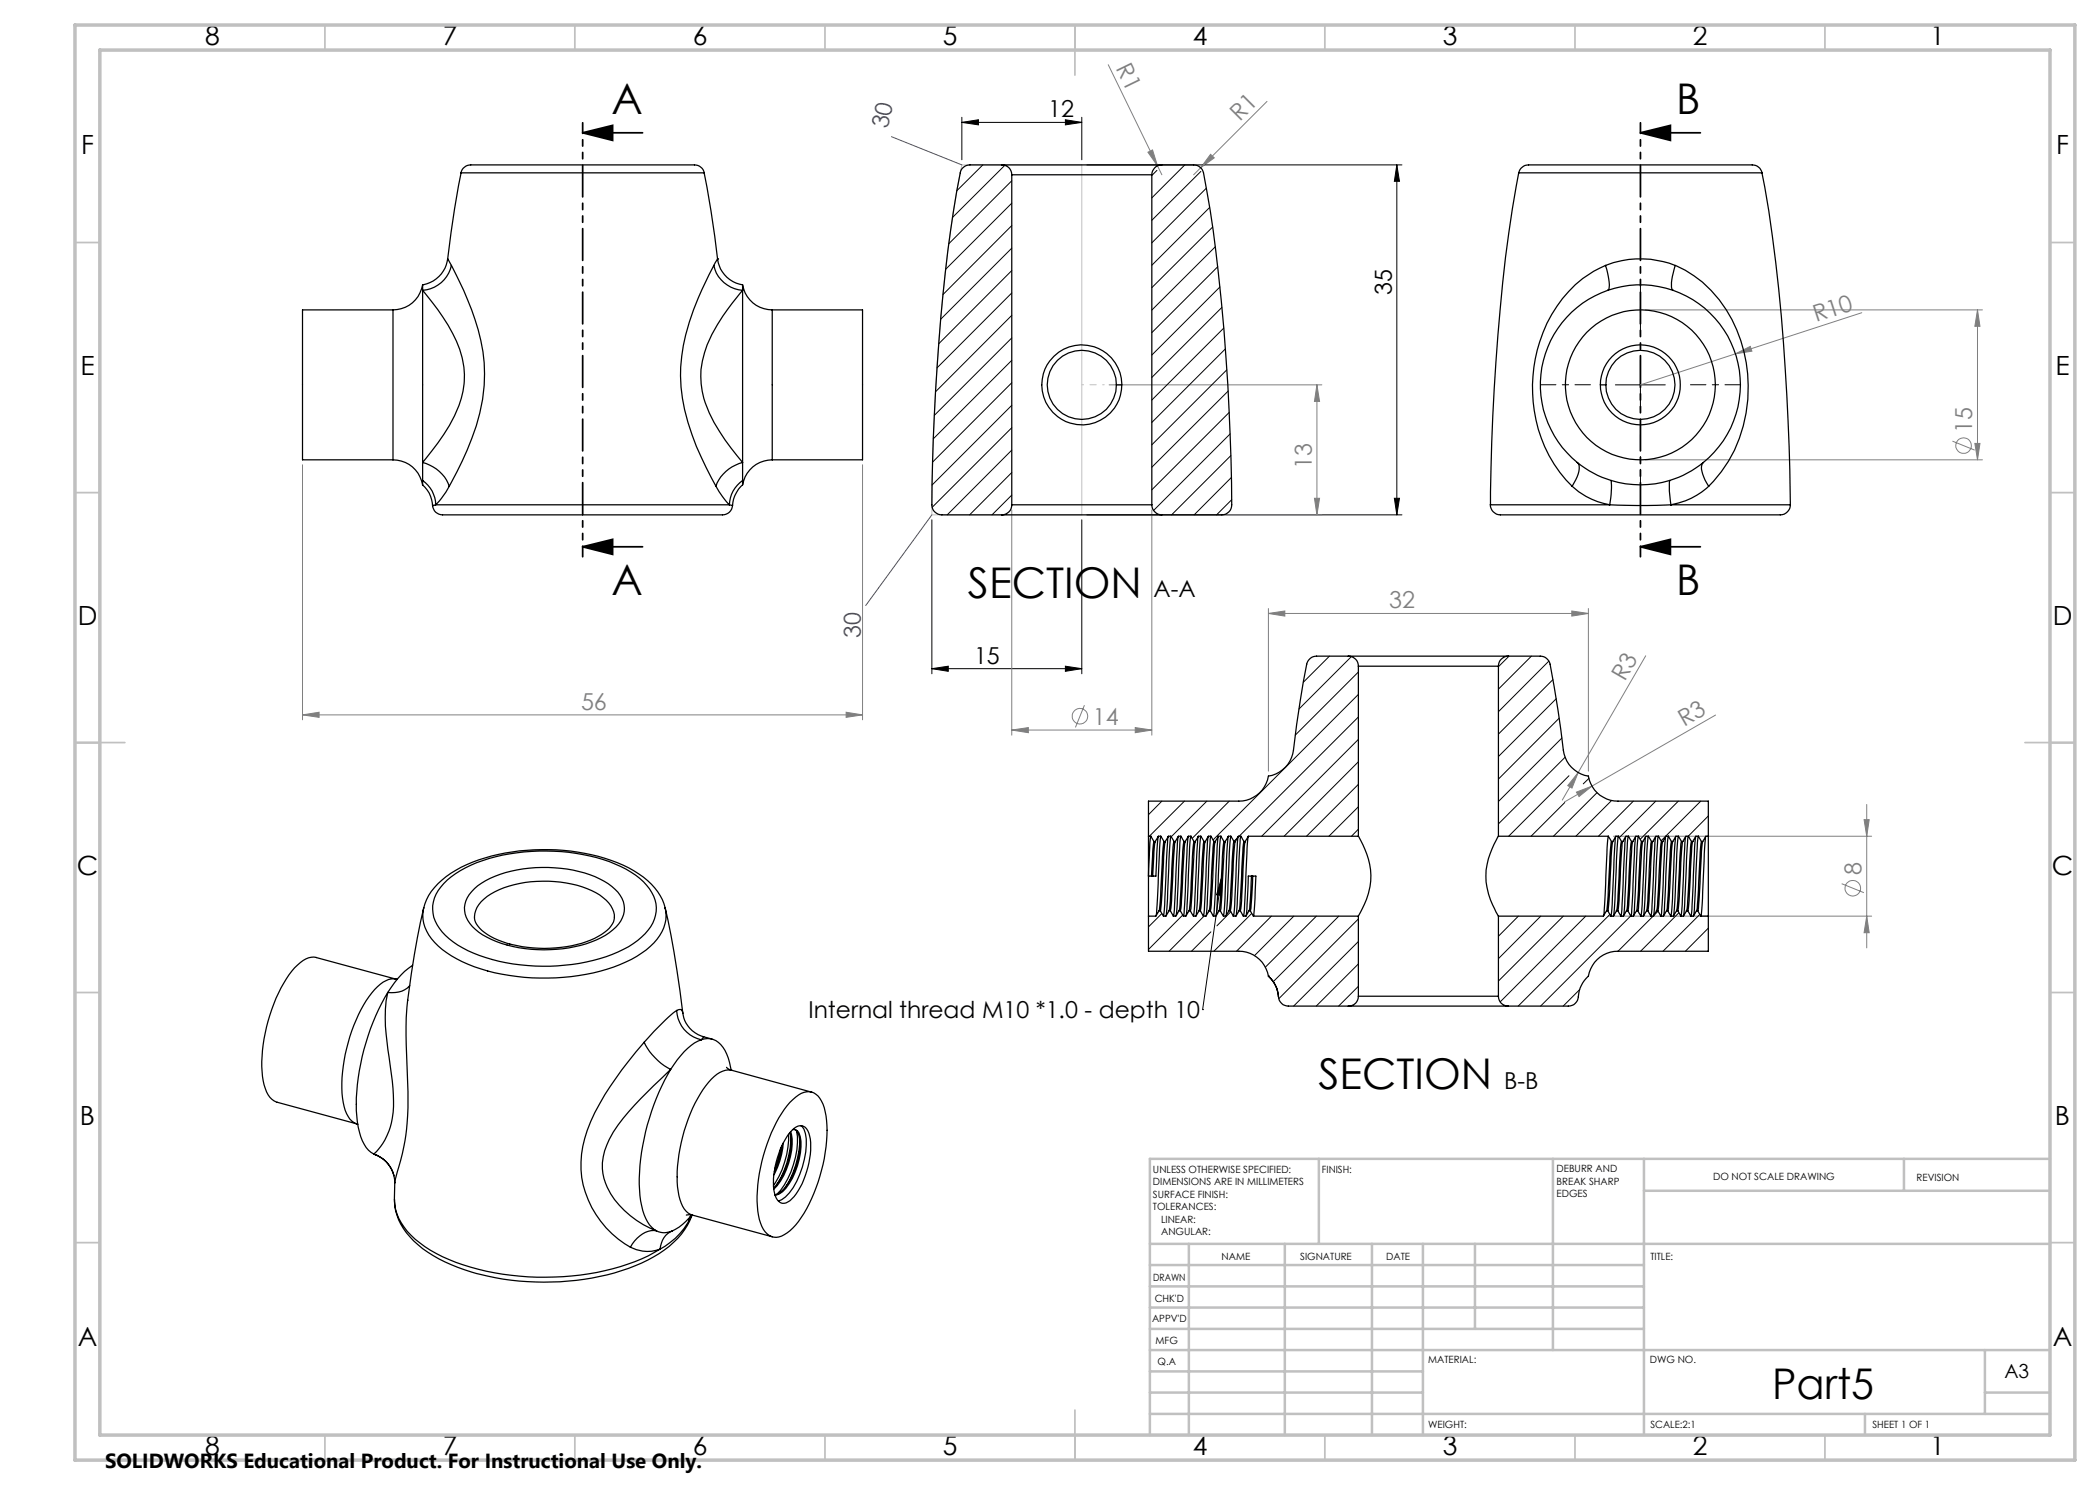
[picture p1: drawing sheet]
<svg xmlns="http://www.w3.org/2000/svg" width="420mm" height="297mm" viewBox="0 0 420 297" stroke-linecap="round" stroke-linejoin="round" font-family="sans-serif">
<g fill="none" stroke="#808080" stroke-width=".2">
<path d="M221.7 12.9l10.7 22.1M229.6 30.4l.9-.4 1 3.2zM242.1 30.9l.8 .7-2.8 1.9zM253.4 20.3l-14.7 14.7M221.8 77h42.6M263.4 77l.5 3.3h-1zM263.4 77v26M329.1 62h67.4M347.1 70.8l3-1.5 .3 .9zM347.1 70.8l-19 6.2M372.4 62.5l-25.3 8.3M395.5 62l.5 3.3h-1z"/>
<path d="M395.5 62v30M60.5 93v51M172.5 93v51M262.9 99.7h1l-.5 3.3zM329.1 92h67.4M390.5 88.2l4.4 1.8M395 88.7h1l-.5 3.3zM202.4 102v45M230.4 102v45M245.4 103h19M253.7 122.7l3.3-.5v1zM253.7 121.7v32.5"/>
<path d="M253.7 122.7h64M314.4 122.2l3.3 .5-3.3 .5zM317.7 121.7v32.5M329.1 131.2l-16.6 28.8M60.5 143l3.3-.6v1.1zM60.5 143h112M169.2 142.4l3.3 .6-3.3 .5zM202.4 146l3.3-.5v1zM202.4 146h28M216.9 141l-1.8 4.5M227 145.5l3.4 .5-3.4 .5zM315.3 158.4l3.1-1.2-2.6 2.1z"/>
<path d="M315.6 154.5l-1.2 3.1-.9-.5zM343.1 143l-30.2 17.4M322.7 167.2h51.6M368.3 176.7l4.5 1.8M372.8 163.9h1l-.5 3.3zM373.3 160.9v28.7M321.7 183.2h52.6M373.3 183.2l.5 3.3h-1z"/>
<circle cx="392.7" cy="89.1" r="1.55"/>
<circle cx="216" cy="143.2" r="1.55"/>
<circle cx="370.6" cy="177.7" r="1.55"/>
</g>
<g fill="none" stroke="#000" stroke-width=".2">
<path d="M192.4 24.5l3.3-.5v1zM192.4 23.5v8.5M192.4 24.5h24M213.1 24l3.3 .5-3.3 .5zM216.4 23.5v8.5M217.4 33h63M279.4 33v70M279.4 33l.5 3.3h-1zM323.1 77h10M328.1 72v10M278.9 99.7h1l-.5 3.3zM186.4 104v30.8"/>
<path d="M216.4 104v30.8M217.4 103h63M186.4 133.7l3.3-.5v1.1zM186.4 133.7h30M213.1 133.2l3.3 .5-3.3 .6zM244.3 175.8l-3.8 26.1M244.3 175.8v3.3l-1-.1zM240.5 201.9h.1"/>
</g>
<path d="M116.5 26.6l6-1.5v3zM116.5 26.6h12M328.1 26.6h12M328.1 26.6l6-1.5v3zM116.5 109.4l6-1.5v3zM116.5 109.4h12M328.1 109.4h12M328.1 109.4l6-1.5v3z" fill="none" stroke="#000" stroke-width=".35"/>
<path d="M192.4 33h24v70h-30a435 435 0 0 1 4.1-59.9z" fill="none" stroke="#c0c0c0" stroke-width=".2"/>
<path d="M318.1 77h-10M328.1 67v-10M338.1 77h10M328.1 87v10" fill="none" stroke="#000" stroke-width=".2" stroke-dasharray="15.2 1.3 1.3 1.3" stroke-dashoffset="12.1"/>
<path d="M116.5 24.6v86.8M328.1 24.6v86.8" fill="none" stroke="#000" stroke-width=".35" stroke-dasharray="6.3 1.3 1.3 1.3 1.3 1.3" stroke-dashoffset="4.2"/>
<path d="M216.4 77h4.5" fill="none" stroke="#c0c0c0" stroke-width=".2" stroke-dasharray="15.2 1.3 1.3 1.3" stroke-dashoffset="14.9"/>
<g fill="none" stroke="#c0c0c0" stroke-width=".35">
<path d="M65 5v5M115 5v5M165 5v5M215 5v10M265 5v5M315 5v5M365 5v5M15 48.5h5M410 48.5h5M15 98.5h5M410 98.5h5M15 148.5h10"/>
<path d="M405 148.5h10M15 198.5h5M410 198.5h5M15 248.5h5M410 248.5h5M65 287v5M115 287v5M165 287v5M215 282v10M265 287v5M315 287v5M365 287v5"/>
</g>
<g fill="none" stroke="#c0c0c0" stroke-width=".5">
<path d="M263.8 231.8v17M310.6 231.8v38.2M328.8 231.8v55.2M328.8 238.2h81.2M380.8 231.8v6.4M410 231.8h-180v55.2M230 248.8h180M230 257.3h98.8M230 253h98.8M237.8 248.8v38.2M257 248.8v38.2M274.4 248.8v38.2"/>
<path d="M284.6 248.8v38.2M295 248.8v17M230 265.8h98.8M230 261.5h98.8M230 278.5h54.6M230 274.3h54.6M230 270h180M397 278.5h13M397 270v12.8M230 282.8h180M373 282.8v4.2"/>
</g>
<path d="M15 5h400v287h-400zM20 10h390v277h-390z" fill="none" stroke="#c0c0c0" stroke-width=".7"/>
<path d="M178.3 27.3l14.1 5.7M186.4 103l-13.3 18.1" fill="none" stroke="#00f" stroke-width=".2"/>
<g fill="#000">
<path d="M244.3 175.8v3.3l-1-.1z"/>
<path d="M116.5 26.6l6-1.5v3zM116.5 109.4l6-1.5v3z"/>
<path d="M192.4 24.5l3.3-.5v1zM213.1 24l3.3 .5-3.3 .5z"/>
<path d="M279.4 33l.5 3.3h-1zM278.9 99.7h1l-.5 3.3z"/>
<path d="M328.1 26.6l6-1.5v3zM328.1 109.4l6-1.5v3z"/>
<path d="M213.1 133.2l3.3 .5-3.3 .6zM186.4 133.7l3.3-.5v1.1z"/>
</g>
<g fill="#808080">
<path d="M229.6 30.4l.9-.4 1 3.2z"/>
<path d="M347.1 70.8l3-1.5 .3 .9z"/>
<path d="M315.3 158.4l3.1-1.2-2.6 2.1z"/>
<path d="M242.1 30.9l.8 .7-2.8 1.9z"/>
<path d="M315.6 154.5l-1.2 3.1-.9-.5z"/>
<path d="M262.9 99.7h1l-.5 3.3zM263.4 77l.5 3.3h-1z"/>
<path d="M169.2 142.4l3.3 .6-3.3 .5zM60.5 143l3.3-.6v1.1zM314.4 122.2l3.3 .5-3.3 .5zM253.7 122.7l3.3-.5v1z"/>
<path d="M202.4 146l3.3-.5v1zM227 145.5l3.4 .5-3.4 .5z"/>
<path d="M372.8 163.9h1l-.5 3.3zM373.3 183.2l.5 3.3h-1z"/>
<path d="M395.5 62l.5 3.3h-1zM395 88.7h1l-.5 3.3z"/>
</g>
<g fill="none" stroke="#000" stroke-width=".25">
<path d="M92.2 34.6a2.15 2.15 0 0 1 2.6-1.6h43.1a2.58 2.58 0 0 1 2.9 1.3l.1 .3M92.2 34.6h48.7M92.2 34.6a202.9 202.9 0 0 0-2.7 17.2M140.8 34.6a206.8 206.8 0 0 1 2.7 17.2M200.4 33h-6.4a1.97 1.97 0 0 0-1.9 1.6 362 362 0 0 0-5.4 53.1l-.3 13.3a1.99 1.99 0 0 0 2 2h12M200.4 33a1.93 1.93 0 0 1 2 2M200.4 33h32M202.4 35h28M202.4 35v66M230.4 35v66M232.4 33a1.99 1.99 0 0 0-2 2M232.4 33h6.3a2.05 2.05 0 0 1 2 1.6 353.1 353.1 0 0 1 5.3 52.5l.3 13.9a1.99 1.99 0 0 1-1.9 2h-12"/>
<path d="M303.7 34.6a355.2 355.2 0 0 0-5.4 53.9l-.2 12.5M303.7 34.6a2.23 2.23 0 0 1 2.8-1.6h43.1a2.23 2.23 0 0 1 2.8 1.6M303.7 34.6h48.7M352.4 34.6a345 345 0 0 1 5.2 49.6l.5 16.8M84.5 57a6 6 0 0 1-5.9 5M84.5 58.1a43.5 43.5 0 0 1 7.4 11.7 16.4 16.4 0 0 1-1 13.3 49.9 49.9 0 0 1-6.4 9.4M84.5 57v1.1M84.5 58.1v34.4M89.5 51.8a6.1 6.1 0 0 1-5 5.2M89.5 51.8l.8 1.3M90.3 53.1a60 60 0 0 1 6.3 17.2 35.1 35.1 0 0 1-3.2 19.8l-3.5 7.2M90.3 53.1a6.3 6.3 0 0 1-5.8 5"/>
<path d="M142.8 53.1a62.7 62.7 0 0 0-6.1 16 32.2 32.2 0 0 0 1.7 17.8 72.5 72.5 0 0 0 4.8 10.4M142.8 53.1a6.3 6.3 0 0 0 5.7 5M143.5 51.8a6 6 0 0 0 5 5.2M143.5 51.8h.1M143.5 51.8l-.7 1.3M148.5 57a6 6 0 0 0 5.9 5M148.5 58.1a45.5 45.5 0 0 0-7.1 10.9 17.1 17.1 0 0 0 1.4 15.5 49.3 49.3 0 0 0 5.7 8M148.5 58.1v34.4M148.5 57v1.1M321.1 53.1a24.1 24.1 0 0 0-13.2 15.3 28.9 28.9 0 0 0 5.3 27.6l1.2 1.3M321.1 53.1a9.3 9.3 0 0 1 .6 4.9l-.1 .1M321.1 53.1a19 19 0 0 1 13.9 0"/>
<path d="M321.6 58.1a20 20 0 0 0-6.1 34.4M321.6 58.1a19.8 19.8 0 0 1 13 0M334.6 58.1a20 20 0 0 1 6.1 34.4M335 53.1a10.3 10.3 0 0 0-.6 4.6l.2 .4M335 53.1a24 24 0 0 1 13.2 15 29.2 29.2 0 0 1-3.9 26.2l-2.6 3M78.6 62h-18.1v30h18.1M78.6 62v30M154.4 62h18.1v30h-18.1M154.4 62v30M223.3 77h1.1M320.1 77h1.1M78.6 92a6 6 0 0 1 5.9 5v-.9"/>
<path d="M84.5 97a5.5 5.5 0 0 1 2 4.1M84.5 92.5a7.6 7.6 0 0 1 5.4 4.8M84.5 92.5v3.6M84.5 96.1a6 6 0 0 1 2.6 4.9M89.9 97.3l-1.6 2.4-1.2 1.3M143.2 97.3l1.3 2 1.4 1.7M148.5 97a6.1 6.1 0 0 0-2 4.1M148.5 92.5a7.6 7.6 0 0 0-5.3 4.8M148.5 96.1v.9M148.5 92.5v3.6M148.5 96.1a6.1 6.1 0 0 0-2.6 4.9M154.4 92a6 6 0 0 0-5.9 5"/>
<path d="M314.4 97.3a14.9 14.9 0 0 0 7.5 3.7M315.5 92.5a20.4 20.4 0 0 0 6.7 3.6M315.5 92.5a2.48 2.48 0 0 1-.1 2.9l-1 1.9M322.2 96.1a19.9 19.9 0 0 0 11.7 0M322.2 96.1a18.6 18.6 0 0 1-.3 4.9M333.9 96.1a16.5 16.5 0 0 0 .3 4.9M340.7 92.5a20.7 20.7 0 0 1-6.8 3.6M340.7 92.5a2.12 2.12 0 0 0-.2 2.3l.5 1.2 .7 1.3M341.7 97.3a14.7 14.7 0 0 1-7.5 3.7M86.5 101.1a2.26 2.26 0 0 0 2.9 1.9h53.8a3.4 3.4 0 0 0 2.9-.8l.4-1.1M86.5 101.1h.1M87.1 101h58.8"/>
<path d="M87.1 101l-.6 .1M145.9 101l.6 .1M200.4 103h32M202.4 101a1.99 1.99 0 0 1-2 2M202.4 101h28M230.4 101a2.05 2.05 0 0 0 2 2M321.9 101h-23.8a2.02 2.02 0 0 0 2.3 2h54.4a3.5 3.5 0 0 0 2.7-.6 1.78 1.78 0 0 0 .6-1.4M321.9 101l5.4 .1 6.9-.1M334.2 101h23.9M269.7 131.2h-6.4a2.03 2.03 0 0 0-2 1.7 255.8 255.8 0 0 0-2.7 17.9 6 6 0 0 1-4.9 4.4 6 6 0 0 1-5.9 5h-18.1v7M269.7 131.2a1.99 1.99 0 0 1 2 2M269.7 131.2h32"/>
<path d="M271.7 133.2h28M271.7 133.2v34M299.7 133.2v34M301.7 131.2h6.3a2.03 2.03 0 0 1 2 1.7 231.6 231.6 0 0 1 2.7 17.1 6 6 0 0 0 5 5.2 6 6 0 0 0 5.9 5h18.1v7M301.7 131.2a1.99 1.99 0 0 0-2 2M88.8 176.7a23.7 23.7 0 0 1 13.1-5.9 38.7 38.7 0 0 1 22.3 2.5 13 13 0 0 1 6.5 5.9 6.8 6.8 0 0 1-1.7 7.6 24 24 0 0 1-13.1 5.9 39.5 39.5 0 0 1-22.3-2.6 12.2 12.2 0 0 1-6.9-6.7 6.8 6.8 0 0 1 2.1-6.7zM94.9 177.7a20.4 20.4 0 0 1 12.2-4.2 24.9 24.9 0 0 1 14.5 3.2 6.1 6.1 0 0 1 3.2 5.6 7.1 7.1 0 0 1-3.7 4.8 27.2 27.2 0 0 1-19.7 1.9 12.6 12.6 0 0 1-7.8-4.9 4.9 4.9 0 0 1 1.3-6.4zM229.7 175.2v8M229.7 167.2v8M229.7 167.2h.5M230.2 167.2l.6 1.1M230.2 167.2l-.2 1.4-.3 6.6"/>
<path d="M230.8 168.3h.3M230.8 168.3l-.3 2.1-.2 4.8M231 168.4l-.5 6.8M231.1 168.3l-.1 .1M231.7 167.3l-.3 2.3-.2 5.6h-1.5M232.2 167.2l.6 1.1M232.2 167.2h-.5l-.6 1.1M232.2 167.2l-.3 2.4-.7 13.4M232.8 168.3h.2M232.8 168.3l-.3 3.1-.4 8.7-.3 2M233 168.4l-.3 3-.4 8.7-.2 2M233 168.3v.1"/>
<path d="M233.6 167.3l-.2 3.5-.5 10.1-.2 2.3M234.2 167.2l.6 1.1M234.2 167.2h-.5l-.7 1.1M234.2 167.2l-.3 3.6-.6 12.2M234.8 168.3h.3M234.8 168.3l-.2 1.2-.3 5.7a39 39 0 0 1-.5 6.9M235 168.4l-.7 11.7-.2 2M235.1 168.3l-.1 .1M235.7 167.3l-.2 1.3-.6 13.3-.2 1.3M236.2 167.2l.6 1.1M236.2 167.2h-.5l-.6 1.1M236.2 167.2l-.2 1.4-.6 12.3-.2 2.1"/>
<path d="M236.8 168.3h.3M236.8 168.3l-.3 2.1-.5 10.6-.2 1.1M237 168.4l-.7 12.6-.3 1.1M237.1 168.3l-.1 .1M237.7 167.3l-.3 2.3-.4 10.1-.3 3.5M238.2 167.2l.6 1.1M238.2 167.2h-.5l-.6 1.1M238.2 167.2a58.7 58.7 0 0 0-.6 9.6l-.4 6.2M238.8 168.3h.2M238.8 168.3l-.3 3.1-.4 8.7-.3 2M239 168.4l-.7 11.7-.2 2M239 168.3v.1"/>
<path d="M239.6 167.3l-.2 3.5-.5 10.1-.2 2.3M240.2 167.2l.6 1.1M240.2 167.2h-.5l-.7 1.1M240.2 167.2l-.3 3.6-.6 12.2M240.8 168.3h.3M240.8 168.3l-.1 .5-.6 11.3-.3 2M241 168.4l-.7 11.7-.2 2M241.1 168.3l-.1 .1M241.7 167.3l-.2 1.3-.6 13.3-.2 1.3M242.2 167.2l.6 1.1M242.2 167.2h-.5l-.6 1.1M242.2 167.2l-.3 3.6-.6 12.2"/>
<path d="M242.8 168.3h.3M242.8 168.3l-.2 1.2-.6 11.5-.2 1.1M243 168.4l-.7 12.6-.3 1.1M243.1 168.3l-.1 .1M243.7 167.3l-.3 2.3-.4 10.1-.3 3.5M244.2 167.2l.6 1.1M244.2 167.2h-.5l-.6 1.1M244.2 167.2a58.7 58.7 0 0 0-.6 9.6l-.4 6.2M244.8 168.3h.2M244.8 168.3l-.3 3.1-.4 8.7-.3 2M245 168.4l-.7 11.7-.2 2M245 168.3v.1"/>
<path d="M245.7 167.3l-.3 2.3-.4 10.1-.3 3.5M246.2 167.2l.6 1.1M246.2 167.2h-.5l-.7 1.1M246.2 167.2l-.3 3.6-.6 12.2M246.8 168.3h.3M246.8 168.3l-.1 .5-.6 11.3-.3 2M247 168.4l-.6 10.7-.3 3M247.1 168.3l-.1 .1M247.7 167.3l-.2 1.3-.3 6.6a52 52 0 0 1-.5 8M248.2 167.2l.6 1.1M248.2 167.2h-.5l-.6 1.1M248.2 167.2l-.3 3.6-.6 12.2"/>
<path d="M248.8 168.3h.3M248.8 168.3l-.2 1.2-.6 11.5-.2 1.1M249 168.4l-.4 6.8a39 39 0 0 1-.6 6.9M249.1 168.3l-.1 .1M249.7 167.3l-.3 2.3-.5 12.3-.2 1.3M250.3 175.2l-.4 6.8M250.5 175.2l-.3 6.4-.2 .5M271.7 167.2a15.4 15.4 0 0 1 2.3 10.1 21.6 21.6 0 0 1-2.3 5.9M271.7 167.2h-22l-.6 1.1M299.7 167.2a14.1 14.1 0 0 0-.5 15.2l.5 .8M299.7 167.2h22M321.7 167.2l-.3 2.4-.4 10.1-.3 3.5"/>
<path d="M321.7 167.2l.6 1.1M322.3 168.3h.2M322.3 168.3l-.3 3.1-.6 10.6M322.5 168.4l-.3 3-.4 8.7-.2 2M322.5 168.3v.1M323.1 167.3l-.2 3.5-.5 10.1-.2 2.3M323.7 167.2l.6 1.1M323.7 167.2h-.5l-.7 1.1M323.7 167.2l-.3 3.6-.5 10.1-.2 2.3M324.3 168.3h.3M324.3 168.3l-.2 1.2-.7 12.5M324.6 168.3l-.2 .5-.6 11.3-.2 2"/>
<path d="M325.1 167.5l-.7 14.4-.2 1.3M325.7 167.2l.6 1.1M325.7 167.2h-.5l-.6 1.1M325.7 167.2l-.2 1.4-.6 12.3-.2 2.3M326.3 168.3h.3M326.3 168.3l-.3 2.1-.6 11.6M326.6 168.3l-.2 1.2-.6 11.5-.3 1.1M327.1 167.5l-.6 12.2-.3 3.5M327.7 167.2l.6 1.1M327.7 167.2h-.5l-.6 1.1M327.7 167.2a58.7 58.7 0 0 0-.6 9.6l-.4 6.4M328.3 168.3h.2"/>
<path d="M328.3 168.3l-.3 3.1-.6 10.6M328.5 168.3l-.2 2.1-.6 11.2-.1 .5M329.1 167.5l-.7 13.4-.2 2.3M329.7 167.2l.6 1.1M329.7 167.2h-.5l-.7 1.1M329.7 167.2l-.3 3.6-.5 10.1-.2 2.3M330.3 168.3h.3M330.3 168.3l-.2 2.1-.7 11.6M330.6 168.3l-.2 .5-.6 11.3-.2 2M331.1 167.5l-.7 14.4-.2 1.3M331.7 167.2l-.3 3.6-.5 10.1-.2 2.3M331.7 167.2l.6 1.1"/>
<path d="M331.7 167.2h-.5l-.6 1.1M332.3 168.3h.3M332.3 168.3l-.2 1.2-.7 12.5M332.6 168.3l-.2 1.2-.6 11.5-.3 1.1M333.1 167.5l-.6 12.2-.3 3.5M333.7 167.2l.6 1.1M333.7 167.2h-.5l-.6 1.1M333.7 167.2l-.2 1.4-.6 13.3-.2 1.3M334.3 168.3h.2M334.3 168.3l-.3 2.1-.6 11.6M334.5 168.3l-.2 2.1-.6 11.2-.1 .5M335.1 167.5l-.6 12.2-.3 3.5"/>
<path d="M335.7 167.2l-.3 2.4-.4 10.1-.3 3.5M335.7 167.2h-.5l-.7 1.1M335.7 167.2l.6 1.1M336.3 168.3h.3M336.3 168.3l-.2 2.1-.7 11.6M336.6 168.3l-.4 3.1-.4 8.7-.2 2M337.1 167.5l-.4 7.7a52 52 0 0 1-.5 8M337.7 167.2l.6 1.1M337.7 167.2h-.5l-.6 1.1M337.7 167.2l-.3 3.6-.5 10.1-.2 2.3M338.3 168.3h.3M338.3 168.3l-.2 1.2-.7 12.5"/>
<path d="M338.6 168.3l-.3 1.2-.2 5.7a39 39 0 0 1-.6 6.9M339.1 167.5l-.2 2.1-.5 12.3-.2 1.3M339.7 167.2l-.2 1.4-.6 13.3-.2 1.3M339.7 167.2l.6 1.1M339.7 167.2h-.5l-.6 1.1M340.3 168.3h.2M340.3 168.3l-.3 2.1-.6 11.6M340.5 168.3l-.2 2.1-.6 11.2-.2 .5M341.1 167.5l-.6 12.2-.3 3.5M341.7 167.2v16M341.7 167.2h-.5l-.7 1.1M77.5 198.5a31.7 31.7 0 0 0 .1 11.4 56.6 56.6 0 0 1 1 12.5 12.1 12.1 0 0 1-3.9 8.4"/>
<path d="M77.5 198.5a44.7 44.7 0 0 0-6.1 24.8 11 11 0 0 0 2.3 6.7l1 .8M79.3 195.9l-16-4.4a3.9 3.9 0 0 0-3.8 1.5 25.9 25.9 0 0 0-6.2 12.4 23.3 23.3 0 0 0-.2 12.3 3.8 3.8 0 0 0 2.3 2.7l16.2 4.5M79.3 195.9a3.9 3.9 0 0 0-3.8 1.4 27.6 27.6 0 0 0-6.5 13.6 21.2 21.2 0 0 0 .3 11.8 3.4 3.4 0 0 0 2.1 2.1M79.3 195.9h.1M82 197.1a4.7 4.7 0 0 1-4.5 1.4M82.5 193.1a16.3 16.3 0 0 0-5 5.4M84.8 181.5a12.5 12.5 0 0 1 6.4-7.4 38.3 38.3 0 0 1 21.5-4 32.9 32.9 0 0 1 15.1 4.7 11.9 11.9 0 0 1 5.2 6.8M96.2 180.3a16.9 16.9 0 0 1 11.2-4 22.1 22.1 0 0 1 12.5 2.7 5.5 5.5 0 0 1 3 4.6 4.8 4.8 0 0 1-2.6 3.3 24.4 24.4 0 0 1-16.9 2.2 13.2 13.2 0 0 1-7.8-3.9 3.3 3.3 0 0 1 .2-4.3zM133 181.6a7.7 7.7 0 0 1-3 7.7 27.9 27.9 0 0 1-14.3 5.8 42.6 42.6 0 0 1-23.3-2.8 13.8 13.8 0 0 1-7.4-6.8 6.7 6.7 0 0 1-.3-3.9l-1.8 9.4-1.4 9.1M133 181.6l1.8 8.8 1.8 12.2M229.7 183.2v7h18.1a6 6 0 0 1 5.9 5M231.8 182.1l-.6 1.1h-1.5"/>
<path d="M231.8 182.1h.3M232.1 182.1l.6 1.1M233.8 182.1l-.6 1.1h-.5M233.8 182.1h.3M234.1 182.1l.6 1.1M235.8 182.1l-.6 1.1h-.5M235.8 182.1h.2M236 182.1l.7 1.1M237.8 182.1h.3M237.8 182.1l-.6 1.1h-.5M238.1 182.1l.6 1.1M239.8 182.1l-.6 1.1h-.5"/>
<path d="M239.8 182.1h.3M240.1 182.1l.6 1.1M241.8 182.1l-.6 1.1h-.5M241.8 182.1h.2M242 182.1l.7 1.1M243.8 182.1l-.6 1.1h-.5M243.8 182.1h.3M244.1 182.1l.6 1.1M245.8 182.1l-.6 1.1h-.5M245.8 182.1h.3M246.1 182.1l.6 1.1M247.8 182.1l-.6 1.1h-.5"/>
<path d="M247.8 182.1h.2M248 182.1l.7 1.1M249.2 183.2l.2-1.3 .3-6.7h1.5l-.3 5.7-.2 2.3M249.8 182.1l-.6 1.1h-.5M249.8 182.1h.2M249.8 182.1h.1M250 182.1l.7 1.1M250.7 183.2h21M253.7 195.2a6.1 6.1 0 0 1 2 4.2M253.7 195.2h.1M255.7 199.4a1.99 1.99 0 0 0 2 1.8h12M271.7 199.2h28"/>
<path d="M271.7 199.2a1.93 1.93 0 0 1-2 2M271.7 183.2v16M299.7 199.2a1.93 1.93 0 0 0 2 2M299.7 183.2v16M321.3 182.1l-.6 1.1h-21M321.3 182.1h.3M321.3 182.1h.1M321.6 182.1l.6 1.1M323.3 182.1l-.6 1.1h-.5M323.3 182.1h.3M323.3 182.1h.1M323.6 182.1l.6 1.1"/>
<path d="M325.3 182.1l-.6 1.1h-.5M325.3 182.1h.2M325.3 182.1h.1M325.5 182.1l.7 1.1M327.3 182.1l-.6 1.1h-.5M327.3 182.1h.3M327.3 182.1h.1M327.6 182.1l.6 1.1M329.3 182.1l-.6 1.1h-.5M329.3 182.1h.3M329.3 182.1h.1M329.6 182.1l.6 1.1"/>
<path d="M331.3 182.1l-.6 1.1h-.5M331.3 182.1h.2M331.3 182.1h.1M331.5 182.1l.7 1.1M333.3 182.1l-.6 1.1h-.5M333.3 182.1h.3M333.3 182.1h.1M333.6 182.1l.6 1.1M335.3 182.1l-.6 1.1h-.5M335.3 182.1h.3M335.3 182.1h.1M335.6 182.1l.6 1.1"/>
<path d="M337.3 182.1l-.6 1.1h-.5M337.3 182.1h.2M337.3 182.1h.1M337.5 182.1l.7 1.1M339.3 182.1l-.6 1.1h-.5M339.3 182.1h.2M339.3 182.1h.1M339.5 182.1l.7 1.1M340.2 183.2h1.5M341.7 183.2v7h-18.1a5.9 5.9 0 0 0-5.9 5 6.4 6.4 0 0 0-2.1 4.5l-.3 .7a1.79 1.79 0 0 1-1.6 .8h-12M81.5 200.1a103.4 103.4 0 0 0 0 16.4 49.4 49.4 0 0 1-2.5 19.6v.5M81.6 200l-.1 .1"/>
<path d="M128.8 208.5a69.1 69.1 0 0 0-10.7 15.8 18.8 18.8 0 0 0 2 19.9 19.4 19.4 0 0 0 6 5.2M128.8 208.5a12.3 12.3 0 0 0 5.3 5.4M134.1 213.9a88.4 88.4 0 0 0-10.5 11.1 13 13 0 0 0-3 9.7 14.1 14.1 0 0 0 5.4 8.4 18.3 18.3 0 0 0 5.3 3.1M134.1 213.9a44.8 44.8 0 0 0-6.1 25.2 10.5 10.5 0 0 0 2.4 6.4l.9 .7M135.3 202.1a42.2 42.2 0 0 0-6.5 6.4M135.3 202.1a6.3 6.3 0 0 0 4.9 5.9M135.3 202.1l.7-.2a.7 .7 0 0 1 .6 .7M136.6 202.6a5.7 5.7 0 0 0 4.2 4.8M140.2 208a12.3 12.3 0 0 0-5.4 4.9l-.7 1M140.2 208a3.7 3.7 0 0 1 4.8 2.1 11.9 11.9 0 0 1 1.2 3.9M140.7 207.4l-.5 .6M140.7 207.4l1.7 .4"/>
<path d="M145.3 213.5l.5 .4 .6 .2M146.4 214.1a4.5 4.5 0 0 0-4.1 1.7 29.1 29.1 0 0 0-6.5 15.1 18.5 18.5 0 0 0 .7 10.4 3.4 3.4 0 0 0 2 1.7M146.4 214.1l15.9 4.3M269.7 201.2h32M74.7 230.8a6.1 6.1 0 0 1 4.1 4.4M74.7 230.8a6.1 6.1 0 0 1 4.3 5.7M78.9 239.9a11.1 11.1 0 0 0 3.8 8.3 30.7 30.7 0 0 0 14.9 7 51.9 51.9 0 0 0 29.4-2.1 20.7 20.7 0 0 0 10.5-8l.9-2.1M79 236.7l-.1 2.9a9.9 9.9 0 0 0 3.3 7.5 28.6 28.6 0 0 0 13.5 6.8 53.7 53.7 0 0 0 32.6-2.1l3.7-2M79 236.5l-.1 .1M156.2 229.6a15.8 15.8 0 0 1-1.3 4.3M156.4 229.2a14.2 14.2 0 0 1-1.5 5.1M156.6 228.6a15.5 15.5 0 0 1-1.8 6.3"/>
<path d="M157.7 226.9a18.1 18.1 0 0 1-3 10.2M158 220.5l.6-.6a3.7 3.7 0 0 1 4.2-1.3 5.9 5.9 0 0 1 2.4 4.6 32.4 32.4 0 0 1-6.1 21.8 5.5 5.5 0 0 1-4.3 2.4 4.2 4.2 0 0 1-2.9-3.5 29 29 0 0 1 1.9-16.3 22.8 22.8 0 0 1 4.2-7.1zM158 226.6a13 13 0 0 1-2.1 9.5l-1.1 1.5M158.2 226.4a13.1 13.1 0 0 1-2.1 9.8l-1.3 1.6M158.2 227.4a17.6 17.6 0 0 1-2.9 9.6M158.4 226.1a1.78 1.78 0 0 1 3.2 .1 12.2 12.2 0 0 1-.3 8.1 11 11 0 0 1-3.7 6.1 1.65 1.65 0 0 1-2.6-1.3 15.3 15.3 0 0 1 1.4-10.1l1.2-2zM158.5 225.9a1.36 1.36 0 0 1 1.6 1.5 14.1 14.1 0 0 1-3.6 10.9l-.6 .5-.9 .2M158.9 225.8a2.5 2.5 0 0 1 1.1 2.4 14.6 14.6 0 0 1-3.7 10.1l-.7 .5-.6 .2M159.3 226.1a15 15 0 0 1-1.7 9.7l-1.5 2.3-.7 .7M159.9 227.9a17.6 17.6 0 0 1-2.8 9.6M160.1 225.1a2.86 2.86 0 0 1 1.2 2.7 17.5 17.5 0 0 1-3.4 10.8l-.8 .8-.8 .6-.6 .2M126.1 249.4a7.2 7.2 0 0 0 5.9 .4"/>
<path d="M131.3 246.2a5.4 5.4 0 0 0-5.2 3.2M131.3 246.2a3.5 3.5 0 0 0 3.1 0M134.4 246.2a4.1 4.1 0 0 0-2.4 3.6M137.3 243h1.2M137.7 244.3a14.1 14.1 0 0 1-5.7 5.5M137.7 243.7v.6M138 243.3l-.3 1M138.3 243.1l-.6 1.2M138.4 243l-1.2 1.3a9 9 0 0 1-2.8 1.9M138.5 243l16 4.4"/>
<circle cx="216.3" cy="77" r="8"/>
<circle cx="216.4" cy="77" r="6.9"/>
<circle cx="328.1" cy="77" r="8"/>
<circle cx="328.1" cy="77" r="15"/>
<circle cx="328.1" cy="77" r="6.9"/>
</g>
<g fill="none" stroke="#000" stroke-width=".2">
<path d="M196.6 33l-5.3 5.2M201 33.1l-10.5 10.4M202.4 36.2l-12.6 12.6M231.4 34.1l-1 1M237 33l-6.6 6.6M240.2 34.3l-9.8 9.8M241.3 37.6l-10.9 11M202.4 40.6l-13.3 13.3M202.4 45.1l-13.8 13.8M202.4 49.6l-14.3 14.2M202.4 54.1l-14.7 14.7M202.4 58.6l-15 15"/>
<path d="M241.9 41.5l-11.5 11.6M242.5 45.4l-12.1 12.1M243.1 49.4l-12.7 12.6M243.6 53.3l-13.2 13.2M244 57.4l-13.6 13.6M202.4 63.1l-15.3 15.2M202.4 67.6l-15.5 15.5M202.4 72.1l-15.7 15.7M202.4 76.5l-15.9 15.9M244.4 61.5l-14 14M244.8 65.6l-14.4 14.4M245.1 69.8l-14.7 14.7"/>
<path d="M245.4 74l-15 15M245.6 78.2l-15.2 15.2M202.4 81.1l-16 15.9M202.4 85.5l-16 16M202.4 90l-13 13M202.4 94.5l-8.5 8.5M202.4 99l-4 4M245.9 82.5l-15.5 15.5M246 86.8l-15.3 15.3M246.2 91.1l-11.9 11.9M246.3 95.5l-7.5 7.5M246.3 99.9l-3 3.1"/>
<path d="M265.9 131.2l-5.2 5.3M270.3 131.3l-10.5 10.5M271.7 134.4l-12.7 12.6M271.7 138.9l-29.1 29.1M301.8 131.2l-2.1 2.1M306.3 131.2l-6.6 6.6M309.8 132.2l-10.1 10.1M310.6 135.9l-10.9 10.9M311.3 139.7l-11.6 11.6M271.7 143.4l-23.9 23.8M271.7 147.9l-19.4 19.3M271.7 152.4l-14.9 14.8"/>
<path d="M271.7 156.9l-10.4 10.3M311.8 143.6l-12.1 12.2M312.4 147.6l-12.7 12.7M313 151.4l-13.3 13.4M313.8 155.1l-12.1 12.1M317.8 155.7l-1.1 1.1M319.4 158.5l-8.7 8.7M232.4 160.2l-2.7 2.7M236.9 160.2l-7 7M241.4 160.2l-7.2 7.2M245.9 160.2l-7.5 7.5M247.5 167.6l-.7 .7"/>
<path d="M271.7 161.4l-5.9 5.8M271.7 165.8l-1.4 1.4M312.9 160.5l-6.7 6.7M322.3 160.1l-7.1 7.1M326.7 160.2l-7 7M331.2 160.2l-7.4 7.3M335.7 160.2l-7.7 7.6M340.1 160.2l-7.9 8M341.7 163.2l-4.1 4M232.4 182.7l-2.7 2.7M236.5 183l-6.8 6.9M240.8 183.2l-7 7"/>
<path d="M241.9 182.1l-.2 .3M242.2 186.4l-3.9 3.8M246.2 182.3l-2.8 2.9M250.4 182.7l-7.6 7.5M254.3 183.2l-7 7M258.8 183.2l-7.9 7.9M263.3 183.2l-10.2 10.2M267.8 183.2l-13.2 13.2M271.7 183.8l-15.9 15.9M271.7 192.8l-8.5 8.4M271.7 188.3l-13 12.9M271.7 197.3l-4 3.9"/>
<path d="M303.7 183.2l-4 4.1M308.2 183.2l-8.5 8.5M312.7 183.2l-13 13M315.9 197.9l-3.3 3.3M317.1 183.2l-17.1 17.2M322 182.9l-18.4 18.3M326.1 183.2l-18 18M330.6 183.2l-7 7M331.6 182.2l-.8 .9M335.8 182.6l-7.7 7.6M340 182.9l-7.4 7.3M341.7 185.6l-4.6 4.6"/>
<path d="M341.7 190.1l-.1 .1"/>
</g>
<g font-size="8.5">
<text x="122.3" y="22.7">A</text>
<text x="335.3" y="22.7">B</text>
<text x="122.3" y="119">A</text>
<text x="193.6" y="119.5">SECTION</text>
<text x="335.3" y="119">B</text>
<text x="263.7" y="217.8">SECTION</text>
<text x="354.4" y="279.7">Part5</text>
</g>
<g font-size="5.3">
<text x="41" y="9">8</text>
<text x="88.5" y="9">7</text>
<text x="138.5" y="9">6</text>
<text x="188.5" y="9">5</text>
<text x="238.5" y="9">4</text>
<text x="288.5" y="9">3</text>
<text x="338.5" y="9">2</text>
<text x="386" y="9">1</text>
<text x="16.2" y="30.7">F</text>
<text x="411.2" y="30.7">F</text>
<text x="16.1" y="75">E</text>
<text x="411.1" y="75">E</text>
<text x="15.5" y="125">D</text>
<text x="410.5" y="125">D</text>
<text x="15.4" y="175">C</text>
<text x="410.4" y="175">C</text>
<text x="16" y="225">B</text>
<text x="411" y="225">B</text>
<text x="15.5" y="269.2">A</text>
<text x="410.5" y="269.2">A</text>
<text x="41" y="291">8</text>
<text x="88.5" y="291">7</text>
<text x="138.5" y="291">6</text>
<text x="188.5" y="291">5</text>
<text x="238.5" y="291">4</text>
<text x="288.5" y="291">3</text>
<text x="338.5" y="291">2</text>
<text x="386" y="291">1</text>
</g>
<g font-size="4.7" fill="#808080">
<text x="223.1" y="13.7" transform="rotate(64 223.1 13.7)">R1</text>
<text x="248" y="24.3" transform="rotate(-45 248 24.3)">R1</text>
<text x="363.2" y="64.4" transform="rotate(-18 363.2 64.4)">R10</text>
<text x="394.4" y="86.5" transform="rotate(-90 394.4 86.5)">15</text>
<text x="262.4" y="93.9" transform="rotate(-90 262.4 93.9)">13</text>
<text x="277.8" y="121.7">32</text>
<text x="324.9" y="136.4" transform="rotate(-60 324.9 136.4)">R3</text>
<text x="116.2" y="141.9">56</text>
<text x="218.6" y="144.9">14</text>
<text x="336.8" y="145.5" transform="rotate(-30 336.8 145.5)">R3</text>
<text x="372.3" y="175.1" transform="rotate(-90 372.3 175.1)">8</text>
</g>
<g font-size="4.7">
<text x="209.6" y="23.4">12</text>
<text x="278.4" y="58.9" transform="rotate(-90 278.4 58.9)">35</text>
<text x="230.7" y="119.5">A-A</text>
<text x="194.8" y="132.7">15</text>
<text x="161.7" y="203.7">Internal thread M10 *1.0 - depth 10</text>
<text x="300.8" y="217.8">B-B</text>
</g>
<g font-size="4.7" fill="#00f">
<text x="177.6" y="25.8" transform="rotate(-78 177.6 25.8)">30</text>
<text x="172.2" y="127.5" transform="rotate(-90 172.2 127.5)">30</text>
</g>
<text font-size="4.1" x="21" y="293.7">SOLIDWORKS Educational Product. For Instructional Use Only.</text>
<text font-size="3.9" x="400.9" y="275.5">A3</text>
<g font-size="2">
<text x="230.6" y="234.6">UNLESS OTHERWISE SPECIFIED:</text>
<text x="230.6" y="237.1">DIMENSIONS ARE IN MILLIMETERS</text>
<text x="230.6" y="239.6">SURFACE FINISH:</text>
<text x="264.4" y="234.6">FINISH:</text>
<text x="311.3" y="234.5">DEBURR AND</text>
<text x="311.3" y="237">BREAK SHARP</text>
<text x="311.3" y="239.5">EDGES</text>
<text x="342.6" y="236">DO NOT SCALE DRAWING</text>
<text x="383.3" y="236.2">REVISION</text>
<text x="230.6" y="242.1">TOLERANCES:</text>
<text x="232.2" y="244.6">LINEAR:</text>
<text x="232.2" y="247.1">ANGULAR:</text>
<text x="244.3" y="252">NAME</text>
<text x="260" y="251.9">SIGNATURE</text>
<text x="277.2" y="251.9">DATE</text>
<text x="330.1" y="251.9">TITLE:</text>
<text x="230.6" y="256.1">DRAWN</text>
<text x="230.9" y="260.3">CHK'D</text>
<text x="230.4" y="264.4">APPV'D</text>
<text x="231.1" y="268.8">MFG</text>
<text x="231.5" y="273">Q.A</text>
<text x="285.6" y="272.5">MATERIAL:</text>
<text x="330" y="272.5">DWG NO.</text>
<text x="285.6" y="285.5">WEIGHT:</text>
<text x="330.1" y="285.6">SCALE:2:1</text>
<text x="374.5" y="285.6">SHEET 1 OF 1</text>
</g>
</svg>
